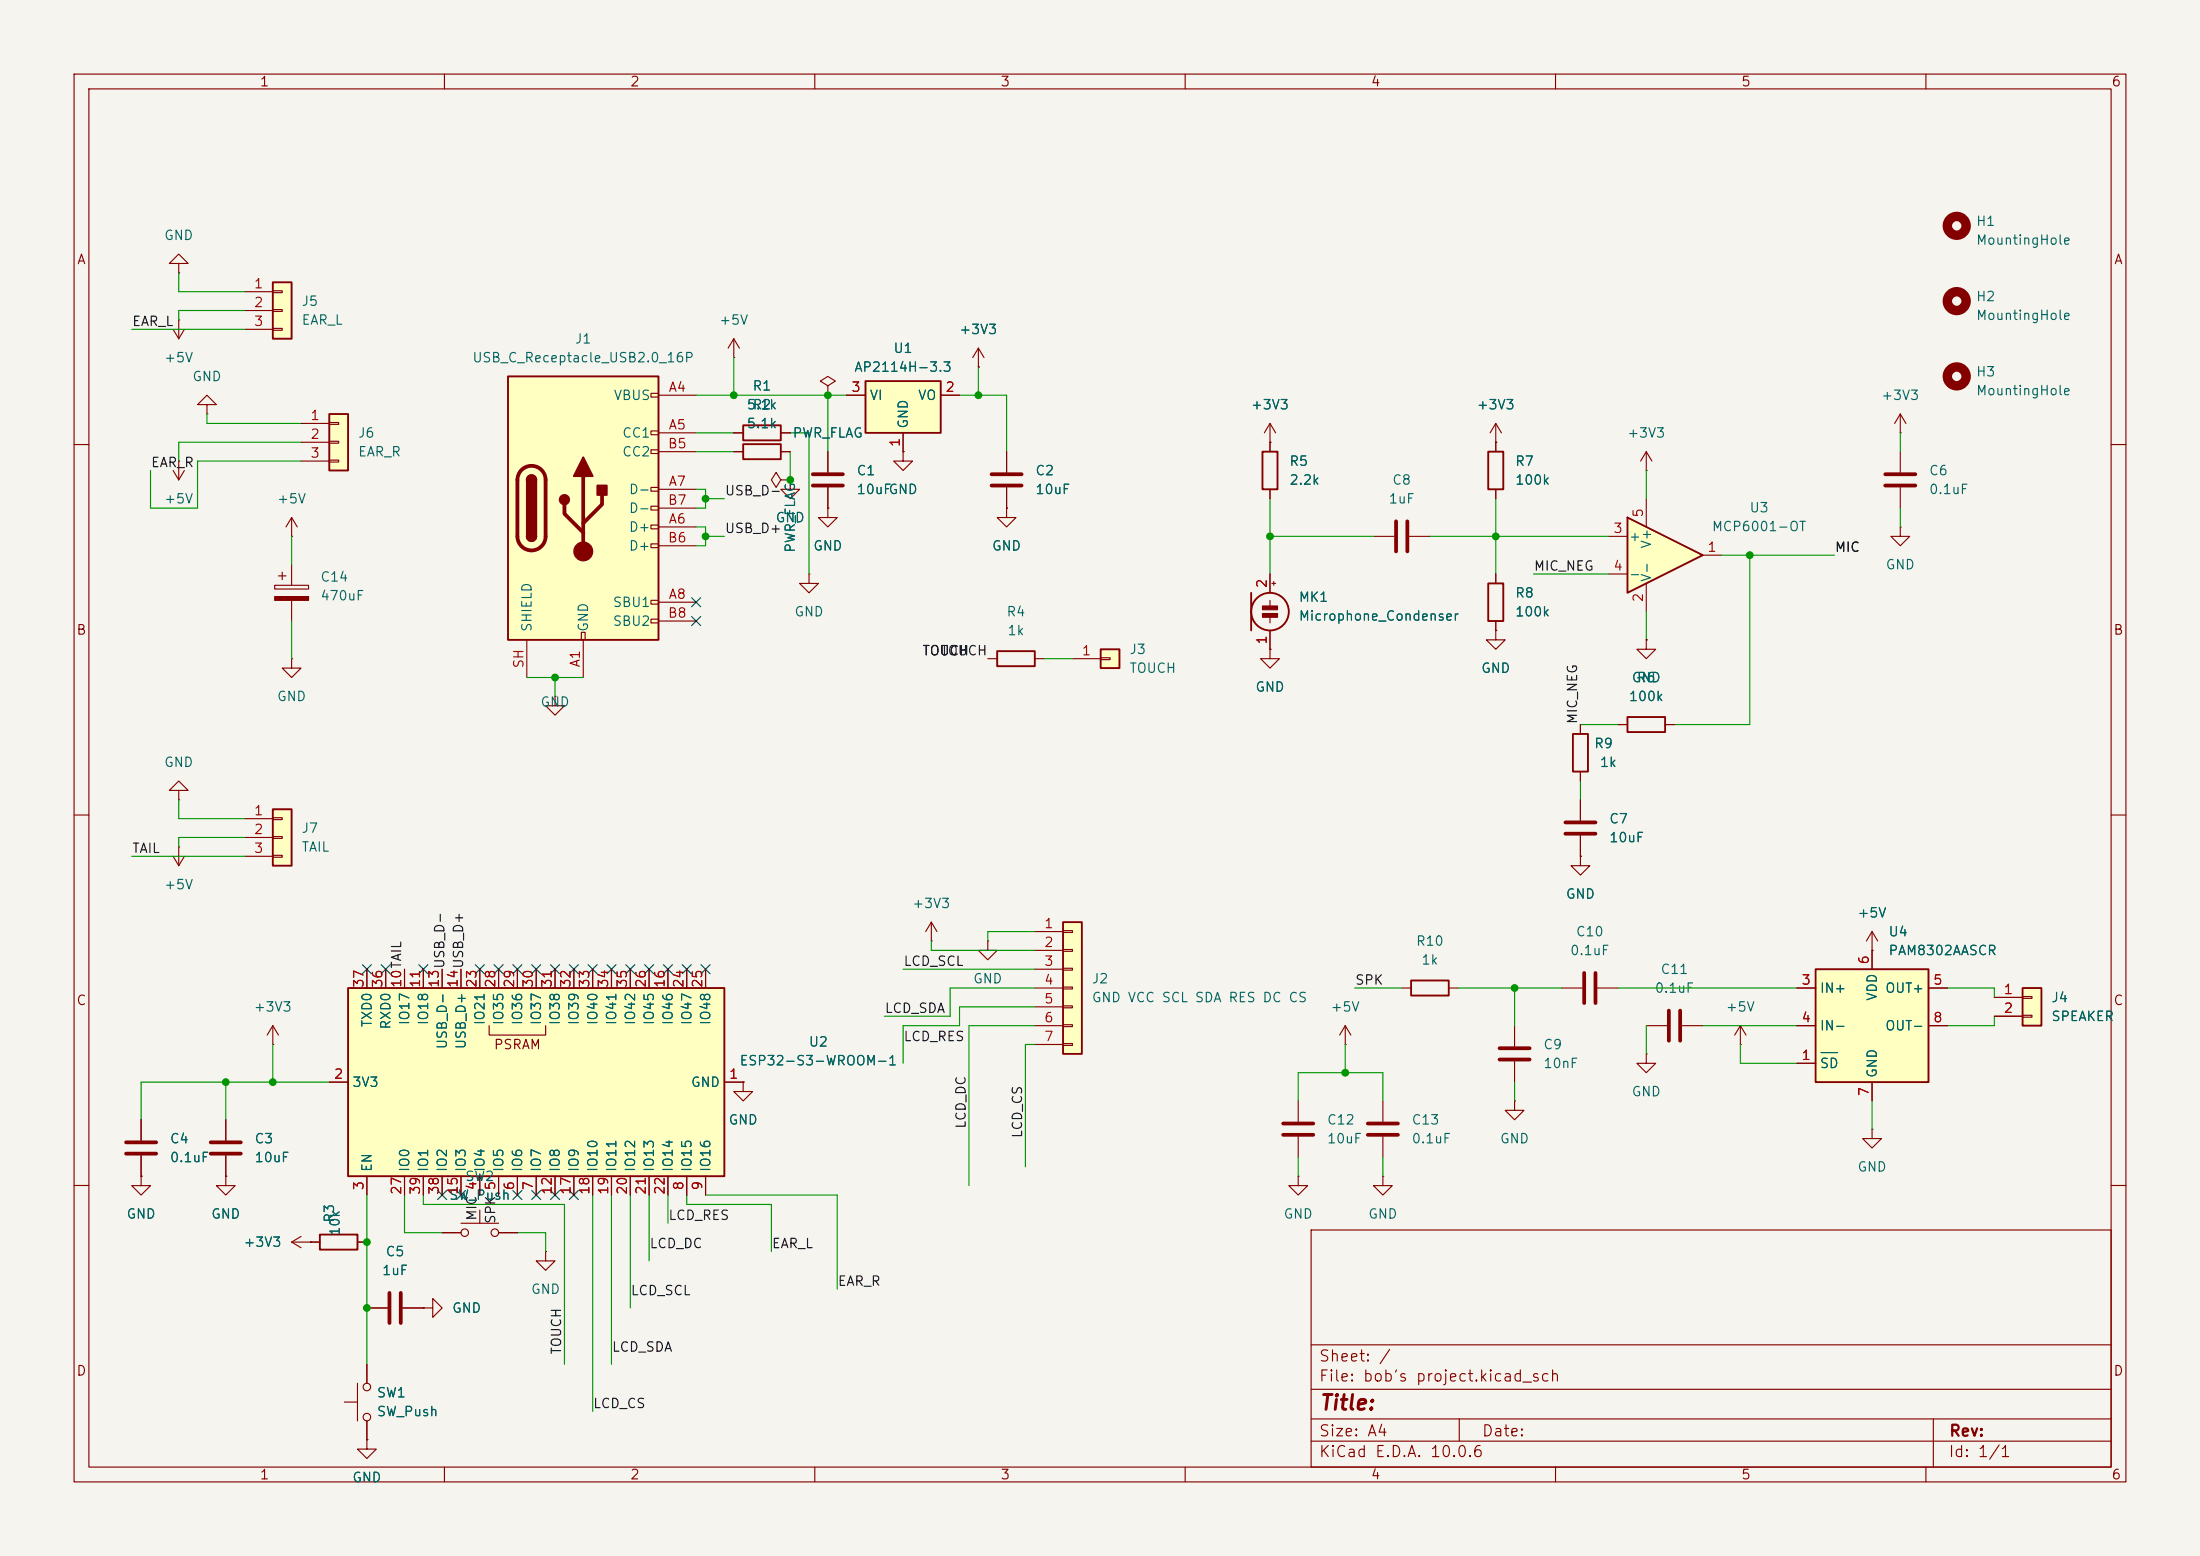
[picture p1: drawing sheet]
<svg xmlns="http://www.w3.org/2000/svg" width="297mm" height="210mm" viewBox="0 0 297 210" stroke-linecap="round" stroke-linejoin="round" font-family="sans-serif">
<path d="M0 0h297v210h-297z" fill="#f5f4ef" stroke="#f5f4ef" stroke-width=".14"/>
<g fill="none" stroke="#840000" stroke-width=".15">
<path d="M10 10h277v190h-277zM12 12h273v186h-273zM60 10v2M110 10v2M160 10v2M210 10v2M260 10v2M10 60h2M285 60h2M10 110h2M285 110h2M133.3 127v1.3h1.3l-1.3 1.2-1.2-1.2h1.2"/>
<path d="M133.3 127h.1M10 160h2M177 166h108v32h-108zM285 160h2M60 198v2M110 198v2M160 198v2M177 194.5h108M177 191.5h108M177 187.5h108M177 181.5h108M197 191.5v3"/>
<path d="M210 198v2M260 198v2M261 191.5v6.5"/>
</g>
<path d="M44.4 55.9h2.6v7.6h-2.6z" fill="#ffffc2"/>
<path d="M44.4 55.9h2.6v7.6h-2.6z" fill="none" stroke="#840000" stroke-width=".25"/>
<path d="M40.6 57.2h3.8M40.6 59.7h3.8M44.4 57h1.3v.3h-1.3zM44.4 59.6h1.3v.2h-1.3zM40.6 62.2h3.8M44.4 62.1h1.3v.3h-1.3zM57.1 176.5h1.3v-1.2l1.3 1.2-1.3 1.3v-1.3M57.1 176.5h.1" fill="none" stroke="#840000" stroke-width=".15"/>
<path d="M68.6 50.8h20.3v35.6h-20.3z" fill="#ffffc2"/>
<g fill="none" stroke="#840000" stroke-width=".15">
<path d="M87.9 53.1h1v.5h-1zM87.9 58.2h1v.5h-1zM88.9 53.3h5.1M88.9 58.4h5.1M111.8 52.1l1-.7-1-.6-1.1 .6 1.1 .7v1.2M111.8 53.3h.1M171.4 59.7h.1M171.4 57.2v3.8M171.4 57.2l-.7 1.2M171.4 57.2l.8 1.2M37.1 79h4.6v.5h-4.6zM37.6 77.7h1"/>
<path d="M38.1 77.2v1M39.4 72.4h.1M39.4 69.9v2.5M39.4 76.2v2.8M39.4 69.9l-.8 1.2M39.4 69.9l.7 1.2M87.9 60.7h1v.5h-1zM87.9 65.8h1v.5h-1zM87.9 68.3h1v.5h-1zM87.9 70.9h1v.5h-1zM87.9 73.4h1v.5h-1zM88.9 71.1h5.1"/>
<path d="M88.9 66h5.1M88.9 61h5.1M88.9 73.7h5.1M88.9 68.6h5.1M99.1 61h1.2M105.4 61h1.3M135.9 61v2.8M135.9 65.8v2.8M171.4 66v1.3M171.4 77.5v2.5M171.7 78.7h.5M172 78.5v.5"/>
<path d="M185.4 72.4h2.8M190.2 72.4h2.8M39.4 81v2.8M71.1 86.4v5M74.9 94v1.3h1.3l-1.3 1.2-1.2-1.2h1.2M74.9 94h.1M78.5 85.3h.5v1.1h-.5zM78.7 86.4v5M87.9 81h1v.5h-1zM87.9 83.6h1v.5h-1zM88.9 81.3h5.1M88.9 83.8h5.1"/>
<path d="M133.3 88.9h1.3M139.7 88.9h1.3M171.4 81v.8M171.4 83.3v.8M171.4 85.1v2.5M125.7 127h.1M125.7 124.5l-.7 1.2M125.7 124.5l.8 1.2M125.7 124.5v2.5M19 158.8v1.2h1.3l-1.3 1.3-1.2-1.3h1.2M19 158.8h.1M19 151.1v2.8"/>
<path d="M19 156v2.8M30.5 158.8v1.2h1.2l-1.2 1.3-1.3-1.3h1.3M30.5 158.8h.1M30.5 151.1v2.8M30.5 156v2.8M39.4 167.6h3.8M39.4 167.6l1.2 .8M40.6 166.9l-1.2 .7M41.9 167.6h.1M48.3 167.6h1.2M59.7 166.4h2.5M62.2 165.1h5.1"/>
<path d="M64.8 163.3v1.8M67.3 166.4h2.5M73.7 168.9v1.3h1.2l-1.2 1.3-1.3-1.3h1.3M73.7 168.9h.1"/>
<circle cx="62.7" cy="166.4" r=".51"/>
<circle cx="66.8" cy="166.4" r=".51"/>
</g>
<g fill="none" stroke="#840000" stroke-width=".25">
<path d="M68.6 50.8h20.3v35.6h-20.3zM100.3 59.9h5.1v2.1h-5.1zM71.1 64.8a.64 .64 0 0 1 .7-.7 .64 .64 0 0 1 .6 .7M71.1 72.4a.64 .64 0 0 0 .7 .6 .64 .64 0 0 0 .6-.6M170.4 61h2.1v5h-2.1zM134.6 87.9h5.1v2h-5.1zM168.9 80v5.1M43.2 166.6h5.1v2.1h-5.1z"/>
<circle cx="171.4" cy="82.5" r="2.54"/>
</g>
<path d="M70.4 63.4a1.9 1.9 0 0 1 2.1-.4 1.9 1.9 0 0 1 1.2 1.8v7.6a1.91 1.91 0 0 1-1.9 1.9 1.91 1.91 0 0 1-2-1.9v-7.6a1.9 1.9 0 0 1 .6-1.4zM76.2 68.1v1.2l2.5 2.6M78.7 64.3v10.1M81.3 66.8v1.3l-2.6 2.5M133.9 64h4M133.9 65.5h4M188.5 70.4v4M190 70.4v4M17 154.2h4.1M17 155.7h4.1M28.4 154.2h4.1M28.4 155.7h4.1" fill="none" stroke="#840000" stroke-width=".51"/>
<g fill="#840000" stroke="#840000" stroke-width=".25">
<path d="M71.1 64.8h1.3v7.6h-1.3z"/>
<path d="M71.3 64.3a.64 .64 0 0 1 .7-.1 .64 .64 0 0 1 .4 .6h-1.3z"/>
<path d="M71.1 72.4h1.3a.64 .64 0 0 1-.6 .6 .64 .64 0 0 1-.7-.6z"/>
<path d="M78.7 61.7l1.3 2.6h-2.5z"/>
<path d="M80.6 65.5h1.3v1.3h-1.3z"/>
<circle cx="76.2" cy="67.4" r=".63"/>
</g>
<g fill="#840000" stroke="#840000" stroke-width=".15">
<path d="M170.4 81.8h2.1v.5h-2.1z"/>
<path d="M170.4 82.8h2.1v.5h-2.1z"/>
<path d="M37.1 80.5h4.6v.5h-4.6z"/>
<circle cx="78.7" cy="74.4" r="1.27"/>
</g>
<path d="M116.8 51.4h10.2v7h-10.2z" fill="#ffffc2"/>
<path d="M116.8 51.4h10.2v7h-10.2z" fill="none" stroke="#840000" stroke-width=".25"/>
<g fill="none" stroke="#840000" stroke-width=".15">
<path d="M114.3 53.3h2.5M121.9 58.4v2.6M127 53.3h2.5M132.1 49.5h.1M132.1 47l-.8 1.3M132.1 47l.7 1.3M132.1 47v2.5M23.4 63.5l.7 1.3M24.1 62.2h.1M24.1 62.2v2.6M24.9 63.5l-.8 1.3M36.8 138.4l-.7 1.3"/>
<path d="M36.8 138.4l.8 1.3M36.8 138.4v2.6M36.8 141h.1M49.5 176.5h2.8M54.4 176.5h2.7M49.5 194.3v1.3h1.3l-1.3 1.3-1.2-1.3h1.2M49.5 194.3h.1"/>
</g>
<path d="M52.6 174.5v4.1M54.1 174.5v4.1" fill="none" stroke="#840000" stroke-width=".51"/>
<path d="M36.8 109.2h2.6v7.6h-2.6z" fill="#ffffc2"/>
<path d="M36.8 109.2h2.6v7.6h-2.6z" fill="none" stroke="#840000" stroke-width=".25"/>
<g fill="none" stroke="#840000" stroke-width=".15">
<path d="M23.4 115.6l.7 1.2M24.1 114.3h.1M24.1 114.3v2.5M24.9 115.6l-.8 1.2M33 110.5h3.8M33 113h3.8M33 115.6h3.8M36.8 110.4h1.3v.2h-1.3zM36.8 112.9h1.3v.3h-1.3zM36.8 115.4h1.3v.3h-1.3zM46.5 189.2h1.8M48.3 186.7v5.1"/>
<path d="M49.5 184.2v2.5M49.5 191.8v2.5"/>
<circle cx="49.5" cy="191.3" r=".51"/>
<circle cx="49.5" cy="187.2" r=".51"/>
</g>
<path d="M273 133.4h2.6v5h-2.6z" fill="#ffffc2"/>
<path d="M273 133.4h2.6v5h-2.6z" fill="none" stroke="#840000" stroke-width=".25"/>
<path d="M269.2 134.6h3.8M269.2 137.2h3.8M273 134.5h1.3v.2h-1.3zM273 137h1.3v.3h-1.3z" fill="none" stroke="#840000" stroke-width=".15"/>
<path d="M36.8 38.1h2.6v7.6h-2.6z" fill="#ffffc2"/>
<path d="M36.8 38.1h2.6v7.6h-2.6zM100.3 57.4h5.1v2h-5.1z" fill="none" stroke="#840000" stroke-width=".25"/>
<g fill="none" stroke="#840000" stroke-width=".15">
<path d="M24.1 35.6h1.3l-1.3-1.3-1.2 1.3h1.2v1.2M24.1 36.8h.1M33 39.4h3.8M36.8 39.2h1.3v.3h-1.3zM23.4 44.5l.7 1.2M24.1 43.2h.1M24.1 43.2v2.5M24.9 44.5l-.8 1.2M27.9 54.6h1.3l-1.3-1.3-1.2 1.3h1.2v1.3M27.9 55.9h.1M33 41.9h3.8M33 44.5h3.8"/>
<path d="M36.8 41.8h1.3v.2h-1.3zM36.8 44.3h1.3v.3h-1.3zM99.1 48.3h.1M99.1 45.7l-.8 1.3M99.1 45.7l.7 1.3M99.1 45.7v2.6M99.1 58.4h1.2M105.4 58.4h1.3M105.4 64.8l-.6-1-.7 1 .7 1 .6-1h1.3M106.7 64.8h.1M106.7 64.8v1.2h1.2l-1.2 1.3-1.3-1.3h1.3M111.8 68.6v1.3h1.2l-1.2 1.2-1.3-1.2h1.3"/>
<path d="M111.8 68.6h.1M39.4 88.9v1.3h1.2l-1.2 1.2-1.3-1.2h1.3M39.4 88.9h.1M24.1 106.7h1.3l-1.3-1.3-1.2 1.3h1.2v1.3M24.1 108h.1M100.3 146.1v1.2h1.3l-1.3 1.3-1.2-1.3h1.2M100.3 146.1h.1"/>
</g>
<path d="M47 133.4h50.8v25.4h-50.8z" fill="#ffffc2"/>
<path d="M47 133.4h50.8v25.4h-50.8z" fill="none" stroke="#840000" stroke-width=".25"/>
<g fill="none" stroke="#840000" stroke-width=".15">
<path d="M109.2 77.5v1.2h1.3l-1.3 1.3-1.3-1.3h1.3M109.2 77.5h.1M49.5 130.8v2.6M52.1 130.8v2.6M54.6 130.8v2.6M57.1 130.8v2.6M59.7 130.8v2.6M62.2 130.8v2.6M64.8 130.8v2.6M66 138.4v1.3h7.7v-1.3M67.3 130.8v2.6M69.8 130.8v2.6"/>
<path d="M72.4 130.8v2.6M74.9 130.8v2.6M77.5 130.8v2.6M80 130.8v2.6M82.5 130.8v2.6M85.1 130.8v2.6M87.6 130.8v2.6M90.2 130.8v2.6M92.7 130.8v2.6M95.2 130.8v2.6M44.4 146.1h2.6M49.5 158.8v2.5"/>
<path d="M54.6 158.8v2.5M57.1 158.8v2.5M59.7 158.8v2.5M62.2 158.8v2.5M64.8 158.8v2.5M67.3 158.8v2.5M69.8 158.8v2.5M72.4 158.8v2.5M74.9 158.8v2.5M77.5 158.8v2.5M80 158.8v2.5M82.5 158.8v2.5"/>
<path d="M85.1 158.8v2.5M87.6 158.8v2.5M90.2 158.8v2.5M92.7 158.8v2.5M95.2 158.8v2.5M97.8 146.1h2.5"/>
</g>
<path d="M148.6 87.6h2.5v2.6h-2.5z" fill="#ffffc2"/>
<path d="M148.6 87.6h2.5v2.6h-2.5z" fill="none" stroke="#840000" stroke-width=".25"/>
<path d="M111.8 61v2.8M111.8 65.8v2.8M121.9 61v1.2h1.3l-1.3 1.3-1.3-1.3h1.3M121.9 61h.1M135.9 68.6v1.3h1.3l-1.3 1.2-1.3-1.2h1.3M135.9 68.6h.1M144.8 88.9h3.8M148.6 88.8h1.3v.2h-1.3zM171.4 87.6v1.3h1.3l-1.3 1.3-1.2-1.3h1.2M171.4 87.6h.1" fill="none" stroke="#840000" stroke-width=".15"/>
<path d="M109.7 64h4.1M109.7 65.5h4.1" fill="none" stroke="#840000" stroke-width=".51"/>
<path d="M143.5 124.5h2.5v17.7h-2.5z" fill="#ffffc2"/>
<path d="M143.5 124.5h2.5v17.7h-2.5zM190.5 132.3h5.1v2.1h-5.1z" fill="none" stroke="#840000" stroke-width=".25"/>
<g fill="none" stroke="#840000" stroke-width=".15">
<path d="M256.5 58.4h.1M256.5 55.9l-.7 1.3M256.5 55.9l.8 1.3M256.5 55.9v2.5M256.5 61v2.8M256.5 65.8v2.8M139.7 125.7h3.8M139.7 128.3h3.8M139.7 130.8h3.8M139.7 133.4h3.8M139.7 135.9h3.8M139.7 138.4h3.8"/>
<path d="M143.5 125.6h1.3v.3h-1.3zM143.5 128.1h1.3v.3h-1.3zM143.5 130.7h1.3v.2h-1.3zM143.5 133.2h1.3v.3h-1.3zM143.5 135.8h1.3v.2h-1.3zM143.5 138.3h1.3v.3h-1.3zM181.6 138.4l-.8 1.3M181.6 138.4l.8 1.3M181.6 138.4v2.6M189.2 133.4h1.3M195.6 133.4h1.2M204.5 138.4v2.8"/>
<path d="M210.8 133.4h2.8M215.6 133.4h2.8M222.2 138.4h2.8M227.1 138.4h2.8M234.9 138.4l-.7 1.3M234.9 138.4l.8 1.3M234.9 138.4v2.6M139.7 141h3.8M143.5 140.8h1.3v.3h-1.3zM175.3 158.8v1.2h1.2l-1.2 1.3-1.3-1.3h1.3M175.3 158.8h.1M175.3 148.6v2.8"/>
<path d="M175.3 153.4v2.8M181.6 141h.1M186.7 158.8v1.2h1.3l-1.3 1.3-1.3-1.3h1.3M186.7 158.8h.1M186.7 148.6v2.8M186.7 153.4v2.8M204.5 148.6v1.3h1.2l-1.2 1.2-1.3-1.2h1.3M204.5 148.6h.1M204.5 143.3v2.8M222.2 142.2v1.3h1.3l-1.3 1.3-1.2-1.3h1.2M222.2 142.2h.1M234.9 141h.1"/>
</g>
<path d="M254.5 64h4.1M254.5 65.5h4.1M213.9 131.3v4.1M215.4 131.3v4.1M225.3 136.4v4.1M226.8 136.4v4.1M173.2 151.6h4.1M173.2 153.2h4.1M184.7 151.6h4M184.7 153.2h4M202.4 141.5h4.1M202.4 143h4.1" fill="none" stroke="#840000" stroke-width=".51"/>
<g fill="none" stroke="#840000" stroke-width="1.3">
<circle cx="264.2" cy="30.5" r="1.27"/>
<circle cx="264.2" cy="40.6" r="1.27"/>
<circle cx="264.2" cy="50.8" r="1.27"/>
</g>
<path d="M219.7 69.9l10.2 5-10.2 5.1z" fill="#ffffc2"/>
<path d="M200.9 78.7h2v5.1h-2zM219.7 69.9l10.2 5-10.2 5.1zM212.3 99.1h2.1v5h-2.1zM219.7 96.8h5.1v2h-5.1z" fill="none" stroke="#840000" stroke-width=".25"/>
<g fill="none" stroke="#840000" stroke-width=".15">
<path d="M201.9 77.5v1.2M217.2 72.4h2.5M217.2 77.5h2.5M222.2 63.5h.1M222.2 61v2.5M222.2 67.3v3.8M222.2 78.7v3.9M222.2 61l-.7 1.2M222.2 61l.8 1.2M229.9 74.9h2.5M256.5 71.1v1.3h1.3l-1.3 1.3-1.2-1.3h1.2M256.5 71.1h.1"/>
<path d="M201.9 85.1v1.3h1.3l-1.3 1.2-1.2-1.2h1.2M201.9 85.1h.1M201.9 83.8v1.3M213.4 97.8v1.3M218.4 97.8h1.3M222.2 86.4v1.2h1.3l-1.3 1.3-1.2-1.3h1.2M222.2 86.4h.1M224.8 97.8h1.3M213.4 115.6v1.2h1.2l-1.2 1.3-1.3-1.3h1.3M213.4 115.6h.1M213.4 104.1v1.3M213.4 108v2.7"/>
<path d="M213.4 112.8v2.8M252.7 128.3h.1M252.7 125.7l-.7 1.3M252.7 125.7l.8 1.3M252.7 125.7v2.6M252.7 152.4v1.3h1.3l-1.3 1.2-1.2-1.2h1.2M252.7 152.4h.1"/>
</g>
<path d="M211.3 111h4.1M211.3 112.5h4.1" fill="none" stroke="#840000" stroke-width=".51"/>
<path d="M245.1 130.8h15.2v15.3h-15.2z" fill="#ffffc2"/>
<path d="M200.9 61h2v5h-2zM245.1 130.8h15.2v15.3h-15.2z" fill="none" stroke="#840000" stroke-width=".25"/>
<g fill="none" stroke="#840000" stroke-width=".15">
<path d="M99.1 58.4h1.2M105.4 58.4h1.3M111.8 53.3h.1M114.3 53.3h2.5M121.9 58.4v2.6M127 53.3h2.5M132.1 49.5h.1M171.4 59.7h.1M171.4 59.7v1.3M201.9 59.7h.1M201.9 57.2l-.7 1.2M201.9 57.2l.8 1.2"/>
<path d="M201.9 57.2v3.8M99.1 61h1.2M105.4 61h1.3M106.7 64.8h.1M111.8 68.6h.1M111.8 61v2.8M111.8 65.8v2.8M121.9 61h.1M135.9 68.6h.1M135.9 61v2.8M135.9 65.8v2.8M171.4 66v1.3"/>
<path d="M171.4 77.5v2.5M201.9 66v1.3M201.9 77.5v1.2M171.4 87.6h.1M171.4 85.1v2.5M201.9 85.1h.1M201.9 83.8v1.3M213.4 97.8v1.3M218.4 97.8h1.3M222.2 86.4h.1M224.8 97.8h1.3M213.4 115.6h.1"/>
<path d="M213.4 104.1v1.3M213.4 108v2.7M213.4 112.8v2.8M49.5 130.8v2.6M52.1 130.8v2.6M54.6 130.8v2.6M57.1 130.8v2.6M59.7 130.8v2.6M62.2 130.8v2.6M64.8 130.8v2.6M67.3 130.8v2.6M69.8 130.8v2.6"/>
<path d="M72.4 130.8v2.6M74.9 130.8v2.6M77.5 130.8v2.6M80 130.8v2.6M82.5 130.8v2.6M85.1 130.8v2.6M87.6 130.8v2.6M90.2 130.8v2.6M92.7 130.8v2.6M95.2 130.8v2.6M242.6 133.4h2.5M242.6 138.4h2.5"/>
<path d="M252.7 128.3h.1M252.7 128.3v2.5M260.3 133.4h2.6M260.3 138.4h2.6M269.2 134.6h3.8M269.2 137.2h3.8M19 158.8h.1M19 151.1v2.8M19 156v2.8M30.5 158.8h.1M30.5 151.1v2.8M30.5 156v2.8"/>
<path d="M44.4 146.1h2.6M49.5 158.8v2.5M54.6 158.8v2.5M57.1 158.8v2.5M59.7 158.8v2.5M62.2 158.8v2.5M64.8 158.8v2.5M67.3 158.8v2.5M69.8 158.8v2.5M72.4 158.8v2.5M74.9 158.8v2.5M77.5 158.8v2.5"/>
<path d="M80 158.8v2.5M82.5 158.8v2.5M85.1 158.8v2.5M87.6 158.8v2.5M90.2 158.8v2.5M92.7 158.8v2.5M95.2 158.8v2.5M97.8 146.1h2.5M100.3 146.1h.1M242.6 143.5h2.5M252.7 146.1v2.5M41.9 167.6h.1"/>
<path d="M41.9 167.6h1.3M48.3 167.6h1.2M49.5 176.5h2.8M54.4 176.5h2.7M57.1 176.5h.1M59.7 166.4h2.5M67.3 166.4h2.5M49.5 194.3h.1M49.5 184.2v2.5M49.5 191.8v2.5"/>
</g>
<path d="M245.8 142.1h2.3" fill="none" stroke="#006464" stroke-width=".15"/>
<g fill="none" stroke="#009600" stroke-width=".15">
<path d="M24.1 36.8v2.6h8.9M17.8 44.5h15.2M27.9 55.9v1.3h12.7M33 41.9h-8.9v1.3M40.6 59.7h-16.5v2.5M94 53.3h20.3M94 58.4h5.1M99.1 48.3v5M106.7 58.4h2.5v19.1M111.8 53.3v7.7M129.5 53.3h6.4v7.7M132.1 49.5v3.8"/>
<path d="M256.5 58.4v2.6M39.4 72.4v3.8M40.6 62.2h-13.9v6.4h-6.4v-5.1M94 66h1.2v2.6h-1.2M94 71.1h1.2v2.6h-1.2M94 61h5.1M95.2 67.3h2.6M95.2 72.4h2.6M106.7 61v3.8M171.4 72.4h14M171.4 67.3v10.2M193 72.4h24.2"/>
<path d="M201.9 67.3v10.2M207 77.5h10.2M222.2 63.5v3.8M232.4 74.9h15.2M236.2 74.9v22.9h-10.1M256.5 68.6v2.5M39.4 83.8v5.1M71.1 91.4h7.6M74.9 91.4v2.6M141 88.9h3.8M213.4 97.8h5M222.2 82.6v3.8"/>
<path d="M17.8 115.6h15.2M24.1 108v2.5h8.9M33 113h-8.9v1.3M213.4 105.4v2.6M121.9 130.8h17.8M125.7 127v1.3h14M139.7 133.4h-11.4v3.8h-8.9M139.7 135.9h-10.2v2.5h-7.6v5.1M139.7 138.4h-8.9v21.6M139.7 125.7h-6.4v1.3M182.9 133.4h6.3M196.8 133.4h14"/>
<path d="M204.5 133.4v5M218.4 133.4h24.2M222.2 138.4v3.8M229.9 138.4h12.7M262.9 133.4h6.3v1.2M269.2 137.2v1.2h-6.3M30.5 146.1v5M36.8 141v5.1M44.4 146.1h-25.4v5M139.7 141h-1.3v16.5M175.3 148.6v-3.8h11.4v3.8M175.3 156.2v2.6"/>
<path d="M181.6 141v3.8M186.7 156.2v2.6M204.5 146.1v2.5M234.9 141v2.5h7.7M252.7 148.6v3.8M49.5 161.3v22.9M54.6 161.3v5.1h5.1M57.1 161.3v1.3h19.1v21.6M69.8 166.4h3.9v2.5M80 161.3v29.2M82.5 161.3v22.9M85.1 161.3v15.2"/>
<path d="M87.6 161.3v8.9M90.2 161.3v3.8M92.7 161.3v1.3h11.4v6.3M95.2 161.3h17.8v12.7"/>
</g>
<g fill="none" stroke="#000084" stroke-width=".15">
<path d="M93.4 83.2l1.2 1.2M93.4 80.7l1.2 1.2M94.6 83.2l-1.2 1.2M94.6 80.7l-1.2 1.2M48.9 130.2l1.2 1.2M50.1 130.2l-1.2 1.2M51.5 130.2l1.2 1.2M52.7 130.2l-1.2 1.2M56.5 130.2l1.3 1.2M57.8 130.2l-1.3 1.2M64.2 130.2l1.2 1.2M65.4 130.2l-1.2 1.2"/>
<path d="M66.7 130.2l1.2 1.2M67.9 130.2l-1.2 1.2M69.2 130.2l1.3 1.2M70.5 130.2l-1.3 1.2M71.8 130.2l1.2 1.2M73 130.2l-1.2 1.2M74.3 130.2l1.2 1.2M75.5 130.2l-1.2 1.2M76.9 130.2l1.2 1.2M78.1 130.2l-1.2 1.2M79.4 130.2l1.2 1.2M80.6 130.2l-1.2 1.2"/>
<path d="M81.9 130.2l1.3 1.2M83.2 130.2l-1.3 1.2M84.5 130.2l1.2 1.2M85.7 130.2l-1.2 1.2M87 130.2l1.2 1.2M88.2 130.2l-1.2 1.2M89.6 130.2l1.2 1.2M90.8 130.2l-1.2 1.2M92.1 130.2l1.2 1.2M93.3 130.2l-1.2 1.2M94.6 130.2l1.3 1.2M95.9 130.2l-1.3 1.2"/>
<path d="M59.1 160.7l1.2 1.2M60.3 160.7l-1.2 1.2M61.6 160.7l1.2 1.2M62.8 160.7l-1.2 1.2M69.2 160.7l1.3 1.2M70.5 160.7l-1.3 1.2M71.8 160.7l1.2 1.2M73 160.7l-1.2 1.2M74.3 160.7l1.2 1.2M75.5 160.7l-1.2 1.2M76.9 160.7l1.2 1.2M78.1 160.7l-1.2 1.2"/>
</g>
<g fill="#009600" stroke="#009600" stroke-width=".14">
<circle cx="49.5" cy="167.6" r=".46"/>
<circle cx="36.8" cy="146.1" r=".46"/>
<circle cx="30.5" cy="146.1" r=".46"/>
<circle cx="95.2" cy="72.4" r=".46"/>
<circle cx="74.9" cy="91.4" r=".46"/>
<circle cx="111.8" cy="53.3" r=".46"/>
<circle cx="49.5" cy="176.5" r=".46"/>
<circle cx="106.7" cy="64.8" r=".46"/>
<circle cx="132.1" cy="53.3" r=".46"/>
<circle cx="95.2" cy="67.3" r=".46"/>
<circle cx="99.1" cy="53.3" r=".46"/>
<circle cx="171.4" cy="72.4" r=".46"/>
<circle cx="181.6" cy="144.8" r=".46"/>
<circle cx="204.5" cy="133.4" r=".46"/>
<circle cx="236.2" cy="74.9" r=".46"/>
<circle cx="201.9" cy="72.4" r=".46"/>
</g>
<text font-size="2" fill="#840000" x="178" y="190.8">Title:</text>
<g font-size="1.5" fill="#840000">
<text x="178" y="184.1">Sheet: /</text>
<text x="178" y="186.8">File: bob's project.kicad_sch</text>
<text x="178" y="197">KiCad E.D.A. 10.0.6</text>
<text x="178" y="194.2">Size: A4</text>
<text x="200" y="194.2">Date:</text>
<text x="263" y="197">Id: 1/1</text>
<text x="263" y="194.2">Rev:</text>
</g>
<g font-size="1.3" fill="#840000">
<text x="35" y="12">1</text>
<text x="85" y="12">2</text>
<text x="135" y="12">3</text>
<text x="185" y="12">4</text>
<text x="235" y="12">5</text>
<text x="285" y="12">6</text>
<text x="10.3" y="36">A</text>
<text x="285.3" y="36">A</text>
<text x="10.2" y="86">B</text>
<text x="285.2" y="86">B</text>
<text x="10.2" y="136">C</text>
<text x="285.2" y="136">C</text>
<text x="66.6" y="141.9">PSRAM</text>
<text x="10.2" y="186">D</text>
<text x="285.2" y="186">D</text>
<text x="35" y="200">1</text>
<text x="85" y="200">2</text>
<text x="135" y="200">3</text>
<text x="185" y="200">4</text>
<text x="235" y="200">5</text>
<text x="285" y="200">6</text>
</g>
<g font-size="1.3" fill="#006464">
<text x="22.1" y="32.7">GND</text>
<text x="266.7" y="30.8">H1</text>
<text x="266.7" y="33.3">MountingHole</text>
<text x="40.6" y="41.6">J5</text>
<text x="266.7" y="41">H2</text>
<text x="40.6" y="44.1">EAR_L</text>
<text x="77.5" y="46.7">J1</text>
<text x="97" y="44.1">+5V</text>
<text x="120.5" y="48">U1</text>
<text x="129.4" y="45.4">+3V3</text>
<text x="266.7" y="43.5">MountingHole</text>
<text x="22.1" y="49.2">+5V</text>
<text x="25.9" y="51.8">GND</text>
<text x="63.7" y="49.2">USB_C_Receptacle_USB2.0_16P</text>
<text x="101.5" y="53">R1</text>
<text x="115.2" y="50.5">AP2114H-3.3</text>
<text x="266.7" y="51.1">H3</text>
<text x="266.7" y="53.7">MountingHole</text>
<text x="48.2" y="59.4">J6</text>
<text x="82.8" y="54.3">VBUS</text>
<text x="83.9" y="59.4">CC1</text>
<text x="100.7" y="58.1">5.1k</text>
<text x="100.7" y="55.6">5.1k</text>
<text x="101.5" y="55.6">R2</text>
<text x="106.9" y="59.4">PWR_FLAG</text>
<text x="117.3" y="54.3">VI</text>
<text x="122.9" y="57.9" transform="rotate(-90 122.9 57.9)">GND</text>
<text x="123.8" y="54.3">VO</text>
<text x="168.8" y="55.6">+3V3</text>
<text x="199.3" y="55.6">+3V3</text>
<text x="219.6" y="59.4">+3V3</text>
<text x="253.9" y="54.3">+3V3</text>
<text x="48.2" y="61.9">EAR_R</text>
<text x="83.9" y="61.9">CC2</text>
<text x="115.6" y="64.5">C1</text>
<text x="139.7" y="64.5">C2</text>
<text x="174" y="63.2">R5</text>
<text x="174" y="65.7">2.2k</text>
<text x="187.9" y="65.7">C8</text>
<text x="204.5" y="63.2">R7</text>
<text x="204.5" y="65.7">100k</text>
<text x="260.3" y="64.5">C6</text>
<text x="22.1" y="68.3">+5V</text>
<text x="37.3" y="68.3">+5V</text>
<text x="84.8" y="67">D-</text>
<text x="84.8" y="69.5">D-</text>
<text x="104.6" y="70.8">GND</text>
<text x="115.6" y="67">10uFGND</text>
<text x="139.7" y="67">10uF</text>
<text x="187.4" y="68.3">1uF</text>
<text x="236.1" y="69.5">U3</text>
<text x="260.3" y="67">0.1uF</text>
<text x="84.8" y="72.1">D+</text>
<text x="84.8" y="74.6">D+</text>
<text x="107.6" y="74.7" transform="rotate(-90 107.6 74.7)">PWR_FLAG</text>
<text x="109.7" y="74.6">GND</text>
<text x="133.8" y="74.6">GND</text>
<text x="219.8" y="73.4">+</text>
<text x="223.2" y="74.1" transform="rotate(-90 223.2 74.1)">V+</text>
<text x="231" y="72">MCP6001-OT</text>
<text x="254.5" y="77.2">GND</text>
<text x="43.2" y="78.8">C14</text>
<text x="43.2" y="81.4">470uF</text>
<text x="82.6" y="82.2">SBU1</text>
<text x="107.2" y="83.5">GND</text>
<text x="135.8" y="83.5">R4</text>
<text x="175.2" y="81.5">MK1</text>
<text x="204.5" y="81">R8</text>
<text x="204.5" y="83.5">100k</text>
<text x="219.8" y="78.4">-</text>
<text x="223.2" y="78.6" transform="rotate(-90 223.2 78.6)">V-</text>
<text x="72.1" y="85.4" transform="rotate(-90 72.1 85.4)">SHIELD</text>
<text x="79.7" y="85.4" transform="rotate(-90 79.7 85.4)">GND</text>
<text x="82.6" y="84.8">SBU2</text>
<text x="135.9" y="86.1">1k</text>
<text x="152.4" y="88.6">J3</text>
<text x="175.2" y="84.1">Microphone_Condenser</text>
<text x="37.3" y="94.9">GND</text>
<text x="72.9" y="95.7">GND</text>
<text x="152.4" y="91.1">TOUCH</text>
<text x="169.4" y="93.7">GND</text>
<text x="199.9" y="91.1">GND</text>
<text x="219.8" y="94.9">100k</text>
<text x="220.2" y="92.4">GND</text>
<text x="220.9" y="92.4">R6</text>
<text x="215.1" y="101.3">R9</text>
<text x="22.1" y="103.8">GND</text>
<text x="215.9" y="103.8">1k</text>
<text x="40.6" y="112.7">J7</text>
<text x="217.2" y="111.5">C7</text>
<text x="217.2" y="114">10uF</text>
<text x="40.6" y="115.3">TAIL</text>
<text x="22.1" y="120.3">+5V</text>
<text x="123.1" y="122.9">+3V3</text>
<text x="211.3" y="121.6">GND</text>
<text x="250.7" y="124.2">+5V</text>
<text x="191.1" y="128">R10</text>
<text x="191.8" y="130.5">1k</text>
<text x="211.9" y="129.2">0.1uF</text>
<text x="212.7" y="126.7">C10</text>
<text x="224.1" y="131.8">C11</text>
<text x="254.9" y="126.7">U4</text>
<text x="254.9" y="129.2">PAM8302AASCR</text>
<text x="34.2" y="136.9">+3V3</text>
<text x="131.3" y="133">GND</text>
<text x="147.3" y="133">J2</text>
<text x="147.3" y="135.6">GND VCC SCL SDA RES DC CS</text>
<text x="179.5" y="136.9">+5V</text>
<text x="223.3" y="134.3">0.1uF</text>
<text x="232.9" y="136.9">+5V</text>
<text x="245.6" y="134.3">IN+</text>
<text x="253.7" y="135.2" transform="rotate(-90 253.7 135.2)">VDD</text>
<text x="254.4" y="134.3">OUT+</text>
<text x="276.8" y="135.6">J4</text>
<text x="50.5" y="138.7" transform="rotate(-90 50.5 138.7)">TXD0</text>
<text x="53" y="139" transform="rotate(-90 53 139)">RXD0</text>
<text x="55.6" y="138.4" transform="rotate(-90 55.6 138.4)">IO17</text>
<text x="58.1" y="138.4" transform="rotate(-90 58.1 138.4)">IO18</text>
<text x="60.7" y="141.7" transform="rotate(-90 60.7 141.7)">USB_D-</text>
<text x="63.2" y="141.7" transform="rotate(-90 63.2 141.7)">USB_D+</text>
<text x="65.7" y="138.4" transform="rotate(-90 65.7 138.4)">IO21</text>
<text x="68.3" y="138.4" transform="rotate(-90 68.3 138.4)">IO35</text>
<text x="70.8" y="138.4" transform="rotate(-90 70.8 138.4)">IO36</text>
<text x="73.4" y="138.4" transform="rotate(-90 73.4 138.4)">IO37</text>
<text x="75.9" y="138.4" transform="rotate(-90 75.9 138.4)">IO38</text>
<text x="78.4" y="138.4" transform="rotate(-90 78.4 138.4)">IO39</text>
<text x="81" y="138.4" transform="rotate(-90 81 138.4)">IO40</text>
<text x="83.5" y="138.4" transform="rotate(-90 83.5 138.4)">IO41</text>
<text x="86.1" y="138.4" transform="rotate(-90 86.1 138.4)">IO42</text>
<text x="88.6" y="138.4" transform="rotate(-90 88.6 138.4)">IO45</text>
<text x="91.1" y="138.4" transform="rotate(-90 91.1 138.4)">IO46</text>
<text x="93.7" y="138.4" transform="rotate(-90 93.7 138.4)">IO47</text>
<text x="96.2" y="138.4" transform="rotate(-90 96.2 138.4)">IO48</text>
<text x="109.1" y="141.6">U2</text>
<text x="208.3" y="141.9">C9</text>
<text x="245.6" y="139.4">IN-</text>
<text x="254.4" y="139.4">OUT-</text>
<text x="276.8" y="138.1">SPEAKER</text>
<text x="47.5" y="147">3V3</text>
<text x="93.2" y="147">GND</text>
<text x="99.7" y="144.1">ESP32-S3-WROOM-1</text>
<text x="208.3" y="144.5">10nF</text>
<text x="220.2" y="148.3">GND</text>
<text x="245.6" y="144.5">SD</text>
<text x="253.7" y="145.6" transform="rotate(-90 253.7 145.6)">GND</text>
<text x="22.8" y="154.6">C4</text>
<text x="34.3" y="154.6">C3</text>
<text x="98.3" y="152.1">GND</text>
<text x="179.1" y="152.1">C12</text>
<text x="179.1" y="154.6">10uF</text>
<text x="190.5" y="152.1">C13</text>
<text x="190.5" y="154.6">0.1uF</text>
<text x="202.4" y="154.6">GND</text>
<text x="22.8" y="157.2">0.1uF</text>
<text x="34.3" y="157.2">10uF</text>
<text x="50.5" y="158.3" transform="rotate(-90 50.5 158.3)">EN</text>
<text x="55.6" y="158.3" transform="rotate(-90 55.6 158.3)">IO0</text>
<text x="58.1" y="158.3" transform="rotate(-90 58.1 158.3)">IO1</text>
<text x="60.7" y="158.3" transform="rotate(-90 60.7 158.3)">IO2</text>
<text x="62.7" y="159.7">SW2</text>
<text x="63.2" y="158.3" transform="rotate(-90 63.2 158.3)">IO3</text>
<text x="65.7" y="158.3" transform="rotate(-90 65.7 158.3)">IO4</text>
<text x="68.3" y="158.3" transform="rotate(-90 68.3 158.3)">IO5</text>
<text x="70.8" y="158.3" transform="rotate(-90 70.8 158.3)">IO6</text>
<text x="73.4" y="158.3" transform="rotate(-90 73.4 158.3)">IO7</text>
<text x="75.9" y="158.3" transform="rotate(-90 75.9 158.3)">IO8</text>
<text x="78.4" y="158.3" transform="rotate(-90 78.4 158.3)">IO9</text>
<text x="81" y="158.3" transform="rotate(-90 81 158.3)">IO10</text>
<text x="83.5" y="158.3" transform="rotate(-90 83.5 158.3)">IO11</text>
<text x="86.1" y="158.3" transform="rotate(-90 86.1 158.3)">IO12</text>
<text x="88.6" y="158.3" transform="rotate(-90 88.6 158.3)">IO13</text>
<text x="91.1" y="158.3" transform="rotate(-90 91.1 158.3)">IO14</text>
<text x="93.7" y="158.3" transform="rotate(-90 93.7 158.3)">IO15</text>
<text x="96.2" y="158.3" transform="rotate(-90 96.2 158.3)">IO16</text>
<text x="250.7" y="158.4">GND</text>
<text x="17" y="164.8">GND</text>
<text x="28.4" y="164.8">GND</text>
<text x="45.4" y="165.1" transform="rotate(-90 45.4 165.1)">R3</text>
<text x="46.2" y="166.9" transform="rotate(-90 46.2 166.9)">10k</text>
<text x="60.5" y="162.3">SW_Push</text>
<text x="173.2" y="164.8">GND</text>
<text x="184.6" y="164.8">GND</text>
<text x="32.8" y="168.6">+3V3</text>
<text x="51.5" y="172.4">1uF</text>
<text x="52" y="169.9">C5</text>
<text x="60.9" y="177.5">GND</text>
<text x="71.6" y="175">GND</text>
<text x="50.8" y="188.9">SW1</text>
<text x="50.8" y="191.5">SW_Push</text>
<text x="47.5" y="200.4">GND</text>
</g>
<g font-size="1.3" fill="#a90000">
<text x="34.2" y="39.2">1</text>
<text x="34.2" y="41.8">2</text>
<text x="34.2" y="44.3">3</text>
<text x="90.2" y="53.2">A4</text>
<text x="114.8" y="53.2">3</text>
<text x="127.5" y="53.2">2</text>
<text x="41.8" y="57">1</text>
<text x="41.8" y="59.6">2</text>
<text x="90.2" y="58.3">A5</text>
<text x="41.8" y="62.1">3</text>
<text x="90.1" y="60.8">B5</text>
<text x="90.2" y="65.9">A7</text>
<text x="121.8" y="60.4" transform="rotate(-90 121.8 60.4)">1</text>
<text x="90.1" y="68.4">B7</text>
<text x="90.2" y="71">A6</text>
<text x="222.1" y="69.9" transform="rotate(-90 222.1 69.9)">5</text>
<text x="90.1" y="73.5">B6</text>
<text x="217.7" y="72.3">3</text>
<text x="217.7" y="77.3">4</text>
<text x="230.4" y="74.8">1</text>
<text x="90.1" y="83.7">B8</text>
<text x="90.2" y="81.1">A8</text>
<text x="171.3" y="79.5" transform="rotate(-90 171.3 79.5)">2</text>
<text x="222.1" y="81.4" transform="rotate(-90 222.1 81.4)">2</text>
<text x="146" y="88.8">1</text>
<text x="171.3" y="87.1" transform="rotate(-90 171.3 87.1)">1</text>
<text x="71" y="90.3" transform="rotate(-90 71 90.3)">SH</text>
<text x="78.6" y="90.2" transform="rotate(-90 78.6 90.2)">A1</text>
<text x="34.2" y="110.4">1</text>
<text x="34.2" y="112.9">2</text>
<text x="34.2" y="115.4">3</text>
<text x="140.9" y="125.6">1</text>
<text x="140.9" y="128.1">2</text>
<text x="140.9" y="130.7">3</text>
<text x="252.6" y="130.3" transform="rotate(-90 252.6 130.3)">6</text>
<text x="49.4" y="133.4" transform="rotate(-90 49.4 133.4)">37</text>
<text x="51.9" y="133.4" transform="rotate(-90 51.9 133.4)">36</text>
<text x="54.5" y="133.4" transform="rotate(-90 54.5 133.4)">10TAIL</text>
<text x="54.5" y="133.4" transform="rotate(-90 54.5 133.4)">10</text>
<text x="57" y="133.4" transform="rotate(-90 57 133.4)">11</text>
<text x="59.6" y="133.4" transform="rotate(-90 59.6 133.4)">13</text>
<text x="62.1" y="133.4" transform="rotate(-90 62.1 133.4)">14</text>
<text x="64.6" y="133.4" transform="rotate(-90 64.6 133.4)">23</text>
<text x="67.2" y="133.4" transform="rotate(-90 67.2 133.4)">28</text>
<text x="69.7" y="133.4" transform="rotate(-90 69.7 133.4)">29</text>
<text x="72.3" y="133.4" transform="rotate(-90 72.3 133.4)">30</text>
<text x="74.8" y="133.4" transform="rotate(-90 74.8 133.4)">31</text>
<text x="77.3" y="133.4" transform="rotate(-90 77.3 133.4)">32</text>
<text x="79.9" y="133.4" transform="rotate(-90 79.9 133.4)">33</text>
<text x="82.4" y="133.4" transform="rotate(-90 82.4 133.4)">34</text>
<text x="85" y="133.4" transform="rotate(-90 85 133.4)">35</text>
<text x="87.5" y="133.4" transform="rotate(-90 87.5 133.4)">26</text>
<text x="90" y="133.4" transform="rotate(-90 90 133.4)">16</text>
<text x="92.6" y="133.4" transform="rotate(-90 92.6 133.4)">24</text>
<text x="95.1" y="133.4" transform="rotate(-90 95.1 133.4)">25</text>
<text x="140.9" y="133.2">4</text>
<text x="140.9" y="135.8">5</text>
<text x="243.1" y="133.2">3</text>
<text x="260.9" y="133.2">5</text>
<text x="270.4" y="134.5">1</text>
<text x="270.4" y="137">2</text>
<text x="140.9" y="138.3">6</text>
<text x="140.9" y="140.8">7</text>
<text x="243.1" y="143.4">1</text>
<text x="243.1" y="138.3">4</text>
<text x="260.9" y="138.3">8</text>
<text x="45" y="145.9">2</text>
<text x="98.3" y="145.9">1</text>
<text x="252.6" y="148.1" transform="rotate(-90 252.6 148.1)">7</text>
<text x="49.4" y="160.8" transform="rotate(-90 49.4 160.8)">3</text>
<text x="54.5" y="161.4" transform="rotate(-90 54.5 161.4)">27</text>
<text x="57" y="161.4" transform="rotate(-90 57 161.4)">39</text>
<text x="59.6" y="161.4" transform="rotate(-90 59.6 161.4)">38</text>
<text x="62.1" y="161.4" transform="rotate(-90 62.1 161.4)">15</text>
<text x="64.6" y="160.8" transform="rotate(-90 64.6 160.8)">4</text>
<text x="67.2" y="160.8" transform="rotate(-90 67.2 160.8)">5</text>
<text x="69.7" y="160.8" transform="rotate(-90 69.7 160.8)">6</text>
<text x="72.3" y="160.8" transform="rotate(-90 72.3 160.8)">7</text>
<text x="74.8" y="161.4" transform="rotate(-90 74.8 161.4)">12</text>
<text x="77.3" y="161.4" transform="rotate(-90 77.3 161.4)">17</text>
<text x="79.9" y="161.4" transform="rotate(-90 79.9 161.4)">18</text>
<text x="82.4" y="161.4" transform="rotate(-90 82.4 161.4)">19</text>
<text x="85" y="161.4" transform="rotate(-90 85 161.4)">20</text>
<text x="87.5" y="161.4" transform="rotate(-90 87.5 161.4)">21</text>
<text x="90" y="161.4" transform="rotate(-90 90 161.4)">22</text>
<text x="92.6" y="160.8" transform="rotate(-90 92.6 160.8)">8</text>
<text x="95.1" y="160.8" transform="rotate(-90 95.1 160.8)">9</text>
</g>
<g font-size="1.3" fill="#0f0f0f">
<text x="17.8" y="44.3">EAR_L</text>
<text x="20.3" y="63.4">EAR_R</text>
<text x="97.8" y="67.2">USB_D-</text>
<text x="97.8" y="72.3">USB_D+</text>
<text x="207" y="77.3">MIC_NEG</text>
<text x="247.6" y="74.8">MIC</text>
<text x="124.4" y="88.8">TOUCH</text>
<text x="213.2" y="97.8" transform="rotate(-90 213.2 97.8)">MIC_NEG</text>
<text x="17.8" y="115.4">TAIL</text>
<text x="60.3" y="130.8" transform="rotate(-90 60.3 130.8)">USB_D-</text>
<text x="62.8" y="130.8" transform="rotate(-90 62.8 130.8)">USB_D+</text>
<text x="121.9" y="130.7">LCD_SCL</text>
<text x="119.4" y="137">LCD_SDA</text>
<text x="182.9" y="133.2">SPK</text>
<text x="121.9" y="140.8">LCD_RES</text>
<text x="130.7" y="152.4" transform="rotate(-90 130.7 152.4)">LCD_DC</text>
<text x="138.3" y="153.7" transform="rotate(-90 138.3 153.7)">LCD_CS</text>
<text x="64.6" y="164.8" transform="rotate(-90 64.6 164.8)">MIC 4</text>
<text x="67.2" y="165.3" transform="rotate(-90 67.2 165.3)">SPK 5</text>
<text x="90.1" y="165">LCD_RES</text>
<text x="87.6" y="168.8">LCD_DC</text>
<text x="104.1" y="168.8">EAR_L</text>
<text x="113" y="173.9">EAR_R</text>
<text x="85.1" y="175.1">LCD_SCL</text>
<text x="76.1" y="182.9" transform="rotate(-90 76.1 182.9)">TOUCH</text>
<text x="82.5" y="182.8">LCD_SDA</text>
<text x="80" y="190.4">LCD_CS</text>
</g>
</svg>
